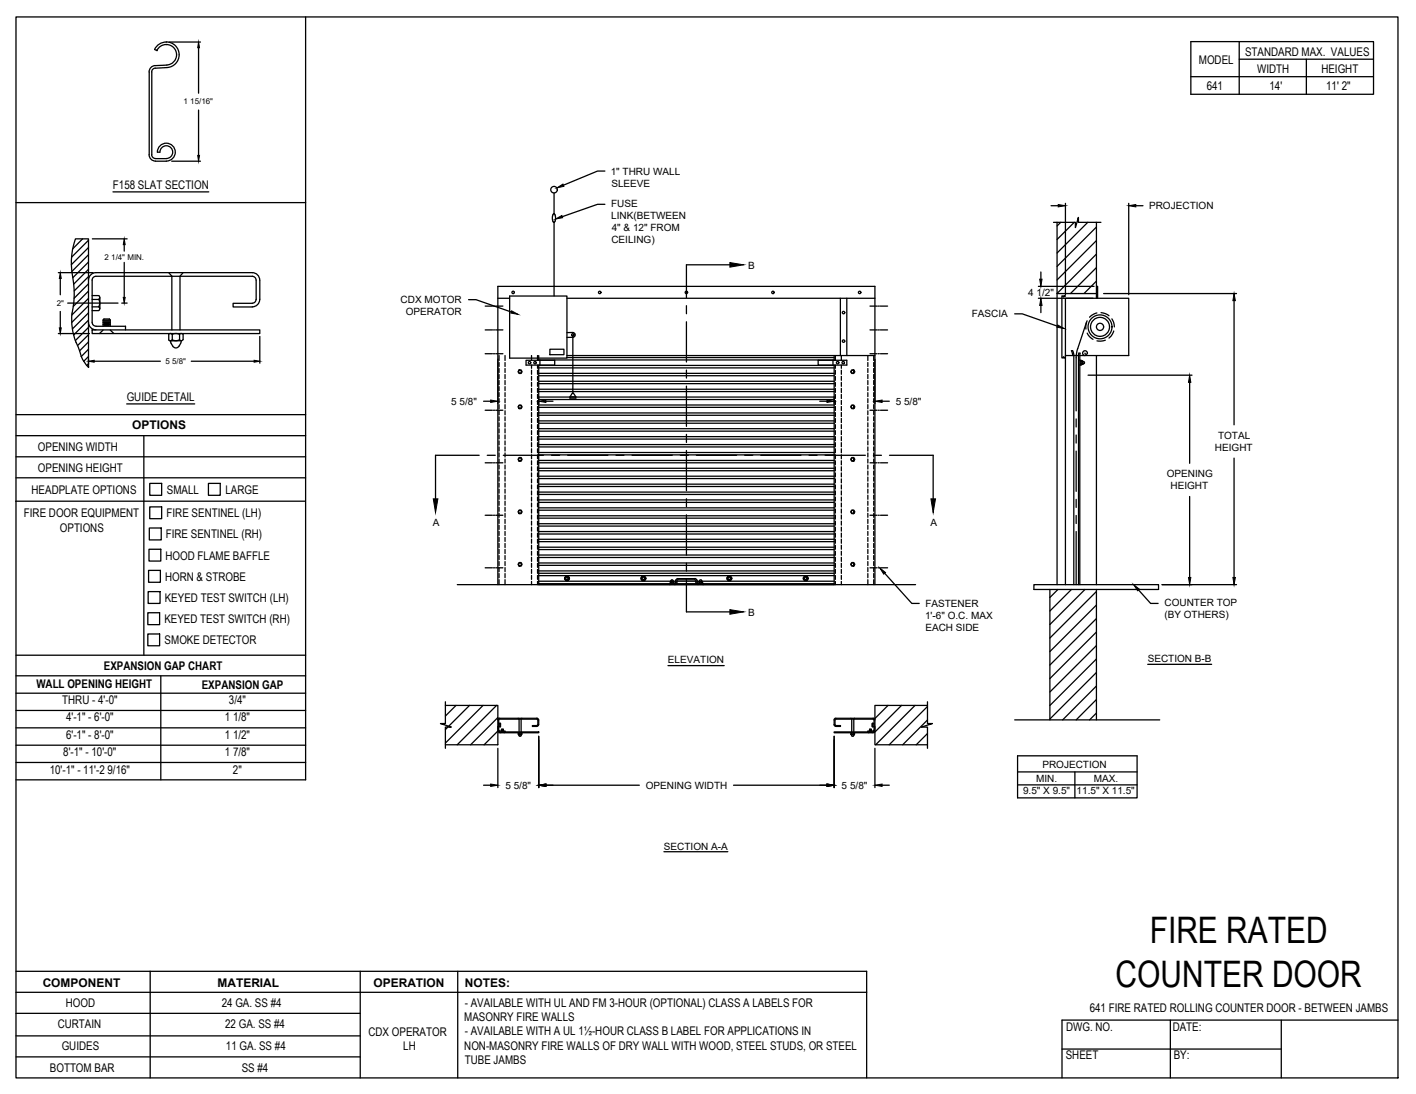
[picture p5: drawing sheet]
<svg xmlns="http://www.w3.org/2000/svg" width="279mm" height="216mm" viewBox="0 0 279 216" stroke-linecap="round" stroke-linejoin="round" font-family="sans-serif">
<!-- layer: ANNOTATIONS -->
<g fill="none" stroke="#000" stroke-width=".25">
<path d="M33.4 8.3h6.2M39.2 9.4v9M33.9 31.8h5.7M39.2 21.7v9M119.4 33.8h-1.5l-6.7 2.8M11.5 53.8h6.9M11.9 54.9v3.3M13.4 59.8h9.9M18.2 47.1h6.9M24 59.8h1.1M24.5 48.3v1.3M24.5 51.8v6.9"/>
<path d="M92.5 59.1h1.4l7 2.5M119.4 40.3h-1.5l-6.9 2.5M204.9 58.9h10.7M204.9 56.5h11M205.4 53.7v1.4M207.4 40.6h1.4M210.2 40.1v18.1M217.8 57.9h26.2M222.7 40.1v18.1M224.1 40.6h1.4M243.5 59.3v24.5M11.5 65.8h6.2"/>
<path d="M11.9 61.5v3.2M17.5 70.9v1M18.6 71.3h13M37.7 71.3h12.4M51.3 66.4v5.3M95.4 79.2h1.4M98.2 70.9v8.8M106.3 78.3v1.4M107.7 79.2h1.4M161.8 79.2h1.4M164.6 78.3v1.4M172.6 70.9v8.8"/>
<path d="M174.1 79.2h1.4M200.2 61.9h1.5l6.9 2.5M205.4 60.3v1.4M214.7 74h20.5M234.7 75.5v15.9M234.7 98v16M243.5 90.4v23.6M174.6 113.1l5.3 6h1.5M224.6 116.4l2.4 2.7h1.5M229.3 115.4h14.7M131.8 131.4h11.1M226.5 131.1h12.6"/>
<path d="M95.4 155h1.4M98.2 147.7v7.7M106.3 145.3v10.1M107.7 155h18.5M144.7 155h18.5M164.6 145.3v10.1M172.6 147.7v7.7M174.1 155h1.4M200.8 149.2h23.6v8.3h-23.6zM200.8 152.3h23.6M200.8 154.9h23.6M212.1 152.3v5.2"/>
<path d="M131 168.1h12.6"/>
</g>
<!-- layer: SECTION CUTS -->
<g fill="none" stroke="#000" stroke-width=".25">
<path d="M144 52.3h-8.6v6.4M135.4 60.3v1.6M135.4 63.5v7.9M135.4 73v1.6M135.4 76.2v7.9M94.6 89.9h-8.7v8.5M96.1 89.9h1.6M99.3 89.9h8M108.8 89.9h1.6M112 89.9h8M121.5 89.9h1.6M124.7 89.9h8"/>
<path d="M134.2 89.9h1.6M135.4 85.7v1.6M135.4 88.9v7.9M135.4 98.4v1.6M137.4 89.9h8M146.9 89.9h1.6M150.1 89.9h8M159.6 89.9h1.6M162.8 89.9h8M172.3 89.9h1.6M175.5 89.9h8.6v8.5M135.4 101.6v7.9"/>
<path d="M135.4 111.1v1.6M135.4 114.3v6.5h8.6"/>
</g>
<path d="M144 51.8l2.7 .5-2.7 .4zM85.5 98.4h.9l-.5 2.8zM183.7 98.4h.9l-.5 2.8zM144 120.3l2.7 .5-2.7 .4z" fill="#000" stroke="#000" stroke-width=".2"/>
<!-- layer: CDX OPERATOR LH -->
<g fill="none" stroke="#000" stroke-width=".25">
<path d="M109.3 38.1v4.1M98.2 58.9h2.4M100.6 58.4h11.3v12.3h-11.3zM109 43.4l.2 .5 .2-.1M109.3 43.9v14.5M109.4 42.2a.32 .32 0 0 0-.4 .1 .32 .32 0 0 0 0 .4v.7M109.4 42.2l.2 .5v.7M109.6 43.4l-.2 .5M111.9 58.9h60.7M165.8 58.9v11.3M167.1 58.9v11.3M207.9 43.9h4.3v1l.6-2v1h4.4"/>
<path d="M208.6 43.9v71.5M209.3 43.9l-.7 .7M209.8 58.6l.4-.2h-.7v12.2h.7l-.4-.2M212 43.9l-3.4 3.4M212.8 43.1h-.1M214.6 43.9l-6 6M216.3 56.5h.3v2.4M216.3 43.9v15M216.3 44.8l-7.7 7.8M216.3 47.5l-7.7 7.7M216.3 50.1l-7.7 7.8h7.7M216.3 52.8l-5.1 5.1"/>
<path d="M216.3 55.5l-2.4 2.4M95.7 65.1h1.5M95.7 69.8h1.5M95.7 60.4h1.5M97.4 69.8h.2M97.4 65.1h.2M97.4 60.4h.2M97.8 65.1h1.4M97.8 60.4h1.4M97.8 69.8h1.4M98.5 70.2v.9M98.5 71.5v.8"/>
<path d="M98.5 72.7v.8M98.5 73.9v.8M98.5 75.1v.8M98.5 76.3v.8M98.5 77.5v.8M98.5 78.7v.8M98.5 79.9v.8M99.7 70.2v.9M99.7 71.5v.8M99.7 72.7v.8M99.7 73.9v.8M99.7 75.1v.8"/>
<path d="M99.7 76.3v.8M99.7 77.5v.8M99.7 78.7v.8M99.7 79.9v.8M102.4 79.9h.4l.2 .4-.2 .3h-.4l-.2-.3zM102.4 73h.4l.2 .4-.2 .3h-.4l-.2-.3zM103.8 71.1h5.7v1h-5.7zM104.9 70.2v.9M104.9 72.1v.6M104.9 73.1v.8M104.9 74.3v.8M104.9 75.5v.7"/>
<path d="M104.9 76.6v.8M104.9 77.8v.8M104.9 79v.8M106.1 70.2v.9M106.1 72.1v.6M106.1 73.1v.8M106.1 74.3v.8M106.1 75.5v.7M106.1 76.6v.8M106.1 77.8v.8M106.1 79v.8M106.3 78.8h58.3"/>
<path d="M106.3 78.4h58.3M106.3 79.9h58.3M106.3 77.3h58.3M106.3 76.8h58.3M106.3 74.1h58.3M106.3 73.7h58.3M106.3 75.2h58.3M106.3 75.7h58.3M106.3 72.6h58.3M106.3 72.1h58.3M106.3 71h58.3M106.3 70.2v.9"/>
<path d="M106.3 72.1v43.3M106.5 71.1v1M108.5 68.9h2.8v1.1h-2.8zM111.9 65.6h1.1a.48 .48 0 0 1 .5 .5 .48 .48 0 0 1-.5 .5h-1.1M111.9 70.6h52.7M111.9 70.2h60.7M112.5 78.3h1.1v.3h-1.1zM112.5 78.3l.4-.7h.3l.4 .7M113 66.1v11.5M161.4 71.1h5.7v1h-5.7zM164.4 71.1v1M164.6 70.2v.9"/>
<path d="M164.6 72.1v43.3M164.8 70.2v.9M164.8 72.1v.6M164.8 73.1v.8M164.8 74.3v.8M164.8 75.5v.7M164.8 76.6v.8M164.8 77.8v.8M164.8 79v.8M166 70.2v.9M166 72.1v.6M166 73.1v.8"/>
<path d="M166 74.3v.8M166 75.5v.7M166 76.6v.8M166 77.8v.8M166 79v.8M168.1 79.9h.4l.2 .4-.2 .3h-.4l-.2-.3zM168.1 73h.4l.2 .4-.2 .3h-.4l-.2-.3zM171.2 70.2v.9M171.2 71.5v.8M171.2 72.7v.8M171.2 73.9v.8M171.2 75.1v.8"/>
<path d="M171.2 76.3v.8M171.2 77.5v.8M171.2 78.7v.8M171.2 79.9v.8M171.7 65.1h1.4M171.7 69.8h1.4M171.7 60.4h1.4M172.4 70.2v.9M172.4 71.5v.8M172.4 72.7v.8M172.4 73.9v.8M172.4 75.1v.8"/>
<path d="M172.4 76.3v.8M172.4 77.5v.8M172.4 78.7v.8M172.4 79.9v.8M173.3 65.1h.2M173.3 69.8h.2M173.3 60.4h.2M173.7 65.1h1.4M173.7 60.4h1.4M173.7 69.8h1.4M210.2 70.2h2.6M211.6 70.2l-.2-1a.61 .61 0 0 1 .5 .7v45.5"/>
<path d="M212.8 70.2l.1-.5h.2v.5M212.8 70.2v45.2M213.1 70.2h9.6v-11.3h-12.5v56.5M213.1 71.1h.2v1h-.2M213.1 70.2v45.2M213.3 71.3h.3l-.3 .1zM213.3 71.4v.3M213.3 71.7v.2h.3v-.2M213.6 71.4v.3l-.3 .1M213.8 71.3h-.2v.6M213.8 71.4l.2 .3-.4 .1M214.1 69.7l.2 .2h.2a.47 .47 0 0 0-.3-.7 .47 .47 0 0 0-.6 .5 .47 .47 0 0 0 .5 .5"/>
<path d="M214.4 63.6l-2 6.3-.1 11.2M214.5 63.3l-.3 1 .1 .6M214.5 65.7l.5 .8 .7 .5M216.3 70.2v45.2M216.4 61.8l-.6 .2-.8 .6M217.3 61.7l.8 .2 .7 .4M218.1 67.1l-.9 .2h-.7M219.4 62.9l.3 .7 .2 .9M219.8 65.3l-.5 1-.5 .4M95.7 91.3h1.5M95.7 81h1.5M97.4 91.3h.2"/>
<path d="M97.4 81h.2M97.8 91.3h1.4M97.8 81h1.4M98.5 81.1v.8M98.5 82.3v.7M98.5 83.4v.8M98.5 84.6v.8M98.5 85.8v.8M98.5 87v.8M98.5 88.2v.8M98.5 89.4v.8M98.5 90.6v.8"/>
<path d="M98.5 91.8v.8M98.5 93v.8M98.5 94.1v.9M98.5 95.4v.7M98.5 96.5v.8M98.5 97.7v.8M98.5 98.9v.8M99.7 81.1v.8M99.7 82.3v.7M99.7 83.4v.8M99.7 84.6v.8M99.7 85.8v.8"/>
<path d="M99.7 87v.8M99.7 88.2v.8M99.7 89.4v.8M99.7 90.6v.8M99.7 91.8v.8M99.7 93v.8M99.7 94.1v.9M99.7 95.4v.7M99.7 96.5v.8M99.7 97.7v.8M99.7 98.9v.8M102.4 90.3h.4l.2 .4-.2 .3h-.4l-.2-.3z"/>
<path d="M104.9 80.2v.8M104.9 81.4v.8M104.9 82.6v.8M104.9 83.8v.8M104.9 85v.8M104.9 86.2v.8M104.9 87.4v.8M104.9 88.6v.7M104.9 89.7v.8M104.9 90.9v.8M104.9 92.1v.8M104.9 93.3v.8"/>
<path d="M104.9 94.5v.8M104.9 95.7v.8M104.9 96.9v.8M104.9 98.1v.8M104.9 99.3v.8M106.1 80.2v.8M106.1 81.4v.8M106.1 82.6v.8M106.1 83.8v.8M106.1 85v.8M106.1 86.2v.8M106.1 87.4v.8"/>
<path d="M106.1 88.6v.7M106.1 89.7v.8M106.1 90.9v.8M106.1 92.1v.8M106.1 93.3v.8M106.1 94.5v.8M106.1 95.7v.8M106.1 96.9v.8M106.1 98.1v.8M106.1 99.3v.8M106.3 99.1h58.3M106.3 98.7h58.3"/>
<path d="M106.3 96h58.3M106.3 95.5h58.3M106.3 97.1h58.3M106.3 97.6h58.3M106.3 92.9h58.3M106.3 92.4h58.3M106.3 94h58.3M106.3 94.4h58.3M106.3 89.8h58.3M106.3 89.3h58.3M106.3 90.9h58.3M106.3 91.3h58.3"/>
<path d="M106.3 88.2h58.3M106.3 87.7h58.3M106.3 85.1h58.3M106.3 84.6h58.3M106.3 86.2h58.3M106.3 86.7h58.3M106.3 82h58.3M106.3 81.5h58.3M106.3 83.1h58.3M106.3 83.5h58.3M106.3 80.4h58.3M164.8 80.2v.8"/>
<path d="M164.8 81.4v.8M164.8 82.6v.8M164.8 83.8v.8M164.8 85v.8M164.8 86.2v.8M164.8 87.4v.8M164.8 88.6v.7M164.8 89.7v.8M164.8 90.9v.8M164.8 92.1v.8M164.8 93.3v.8M164.8 94.5v.8"/>
<path d="M164.8 95.7v.8M164.8 96.9v.8M164.8 98.1v.8M164.8 99.3v.8M166 80.2v.8M166 81.4v.8M166 82.6v.8M166 83.8v.8M166 85v.8M166 86.2v.8M166 87.4v.8M166 88.6v.7"/>
<path d="M166 89.7v.8M166 90.9v.8M166 92.1v.8M166 93.3v.8M166 94.5v.8M166 95.7v.8M166 96.9v.8M166 98.1v.8M166 99.3v.8M168.1 90.3h.4l.2 .4-.2 .3h-.4l-.2-.3zM171.2 81.1v.8M171.2 82.3v.7"/>
<path d="M171.2 83.4v.8M171.2 84.6v.8M171.2 85.8v.8M171.2 87v.8M171.2 88.2v.8M171.2 89.4v.8M171.2 90.6v.8M171.2 91.8v.8M171.2 93v.8M171.2 94.1v.9M171.2 95.4v.7M171.2 96.5v.8"/>
<path d="M171.2 97.7v.8M171.2 98.9v.8M171.7 91.3h1.4M171.7 81h1.4M172.4 81.1v.8M172.4 82.3v.7M172.4 83.4v.8M172.4 84.6v.8M172.4 85.8v.8M172.4 87v.8M172.4 88.2v.8M172.4 89.4v.8"/>
<path d="M172.4 90.6v.8M172.4 91.8v.8M172.4 93v.8M172.4 94.1v.9M172.4 95.4v.7M172.4 96.5v.8M172.4 97.7v.8M172.4 98.9v.8M173.3 91.3h.2M173.3 81h.2M173.7 91.3h1.4M173.7 81h1.4"/>
<path d="M212.3 82.7v1.6M212.3 85.9v1.5M212.3 89v8M212.3 98.6v1.5M90.2 115.4h90.5M95.7 101.7h1.5M95.7 112.1h1.5M97.4 101.7h.2M97.4 112.1h.2M97.8 101.7h1.4M97.8 112.1h1.4M98.2 115.4v-58.9h74.4v58.9"/>
<path d="M98.5 100.1v.8M98.5 101.3v.8M98.5 102.5v.8M98.5 103.7v.8M98.5 104.9v.8M98.5 106.1v.7M98.5 107.3v.8M98.5 108.4v.8M98.5 109.6v.8M98.5 110.8v.8M98.5 112v.8M98.5 113.2v.8"/>
<path d="M98.5 114.4v1M99.7 100.1v.8M99.7 101.3v.8M99.7 102.5v.8M99.7 103.7v.8M99.7 104.9v.8M99.7 106.1v.7M99.7 107.3v.8M99.7 108.4v.8M99.7 109.6v.8M99.7 110.8v.8M99.7 112v.8"/>
<path d="M99.7 113.2v.8M99.7 114.4v1M102.4 111h.4l.2 .4-.2 .3h-.4l-.2-.3zM102.4 100.7h.4l.2 .3-.2 .4h-.4l-.2-.4zM104.9 100.5v.8M104.9 101.6v.8M104.9 102.8v.8M104.9 104v.8M104.9 105.2v.8M104.9 106.4v.8M104.9 107.6v.8M104.9 108.8v.8"/>
<path d="M104.9 110v.8M104.9 111.2v.8M104.9 112.4v.8M104.9 113.6v.7M104.9 114.7v.7M106.1 100.5v.8M106.1 101.6v.8M106.1 102.8v.8M106.1 104v.8M106.1 105.2v.8M106.1 106.4v.8M106.1 107.6v.8"/>
<path d="M106.1 108.8v.8M106.1 110v.8M106.1 111.2v.8M106.1 112.4v.8M106.1 113.6v.7M106.1 114.7v.7M106.3 110h58.3M106.3 109.5h58.3M106.3 102.3h58.3M106.3 101.8h58.3M106.3 100.2h58.3M106.3 100.7h58.3"/>
<path d="M106.3 105.4h58.3M106.3 104.9h58.3M106.3 103.4h58.3M106.3 103.8h58.3M106.3 108.5h58.3M106.3 108h58.3M106.3 106.4h58.3M106.3 106.9h58.3M106.3 115.2h58.3M106.3 113.6h58.3M106.3 114.7h26.1M106.3 111.6h58.3"/>
<path d="M106.3 111.1h58.3M106.3 113.1h58.3M106.3 112.7h58.3M111.7 113.7h.4l.3 .5-.3 .4h-.4l-.3-.4zM126.7 113.7h.5l.2 .5-.2 .4h-.5l-.2-.4zM132.4 114.6l-.1 .2h.6M132.4 114.7l.2-.3 .3 .4M132.4 114.8h.4M132.4 114.8h-.1v.3h.1M132.4 114.8v.3h.4M132.8 114.8v.3M132.9 114.7h.4"/>
<path d="M133 114.8h-.2M133 114.8v.3h-.2M133.3 114.6l.1-.2 .4-.2h3.3a.52 .52 0 0 1 .5 .7M133.3 114.7v.4h-1.2v.3M133.6 114.7a.54 .54 0 0 1-.5 .7M133.6 114.7h3.7M133.8 114.4l-.3 .2M133.8 114.4h3.3M137.1 114.4l.2 .3a.51 .51 0 0 0 .5 .7M137.5 114.9l.3 .2h.9v.3M137.6 114.7h.4M138.1 114.8h.5v.3h-.5"/>
<path d="M138.1 114.8h-.2v.3h.2M138.1 114.8v.3M138.1 114.5h.2l.2 .2M138.1 114.5l-.1 .3M138.5 114.8v.3M138.5 114.7v.1h-.5M138.5 114.7h26.1M143.7 113.7h.4l.3 .5-.3 .4h-.4l-.3-.4zM158.8 113.7h.4l.2 .5-.2 .4h-.4l-.3-.4zM164.8 100.5v.8M164.8 101.6v.8M164.8 102.8v.8"/>
<path d="M164.8 104v.8M164.8 105.2v.8M164.8 106.4v.8M164.8 107.6v.8M164.8 108.8v.8M164.8 110v.8M164.8 111.2v.8M164.8 112.4v.8M164.8 113.6v.7M164.8 114.7v.7M166 100.5v.8M166 101.6v.8"/>
<path d="M166 102.8v.8M166 104v.8M166 105.2v.8M166 106.4v.8M166 107.6v.8M166 108.8v.8M166 110v.8M166 111.2v.8M166 112.4v.8M166 113.6v.7M166 114.7v.7M168.1 111h.4l.2 .4-.2 .3h-.4l-.2-.3z"/>
<path d="M168.1 100.7h.4l.2 .3-.2 .4h-.4l-.2-.4zM171.2 100.1v.8M171.2 101.3v.8M171.2 102.5v.8M171.2 103.7v.8M171.2 104.9v.8M171.2 106.1v.7M171.2 107.3v.8M171.2 108.4v.8M171.2 109.6v.8M171.2 110.8v.8M171.2 112v.8"/>
<path d="M171.2 113.2v.8M171.2 114.4v1M171.7 101.7h1.4M171.7 112.1h1.4M172.4 100.1v.8M172.4 101.3v.8M172.4 102.5v.8M172.4 103.7v.8M172.4 104.9v.8M172.4 106.1v.7M172.4 107.3v.8M172.4 108.4v.8"/>
<path d="M172.4 109.6v.8M172.4 110.8v.8M172.4 112v.8M172.4 113.2v.8M172.4 114.4v1M173.3 101.7h.2M173.3 112.1h.2M173.7 101.7h1.4M173.7 112.1h1.4M204 115.4h24.6v.9h-24.6zM207.2 116.3v25.8M208.7 116.3l-1.5 1.6"/>
<path d="M211.4 116.3l-4.2 4.3M212.3 101.7v1.6M212.3 104.9v10.5M214.1 116.3l-6.9 7M216.3 116.7l-9.1 9.2M216.3 119.4l-9.1 9.2M216.3 116.3v25.8M87.9 139.2h10.3v7.8h-10.3M87.9 138.5v4.3h-1l2.1 .7h-1.1v4.2M90 139.2l-2.1 2.1M92.6 139.2l-4.1 4.1M95.3 139.2l-7.4 7.4"/>
<path d="M98 139.2l-7.8 7.8M175.2 139.2l-2.6 2.6M177.9 139.2l-5.3 5.3M180.6 139.2l-7.8 7.8M183 139.2h-10.4v7.8h10.4M183 138.5v4.3h1l-2.2 .7h1.2v4.2M183 139.4l-7.5 7.6M216.3 122.1l-9.1 9.2M216.3 124.7l-9.1 9.2M216.3 127.4l-9.1 9.2M216.3 130l-9.1 9.2M216.3 132.7l-9.1 9.2"/>
<path d="M216.3 135.4l-6.6 6.7M216.3 138l-4 4.1M88.4 143.5l-.5 .5M98.2 143.4v.5M98.2 141.6l-5.3 5.4M98.2 144.3l-2.7 2.7M98.2 146.9v.1M98.2 144.1l.4 .3M98.4 142.7h.3M98.4 142.9h.3M98.4 143.3h.3M98.4 144.4h7.9v.2h-7.9z"/>
<path d="M98.6 141.7l-.4 .4M98.6 141.9l-.2 .2v2l.2 .2M98.6 144.3h1.1v.1M98.6 141.8h7.3M98.6 141.9h7.3M98.7 142.9v.5h-.3M98.7 142.7v.2M98.8 142.8v.6M99 144.3v-.4l.3 .1v.3M99 144.2h.3M99 144.1h.3M99 144h.3"/>
<path d="M99 144.4l-.2 .2M99.3 144.4l.2 .2M102.3 144.9l.1-.3v.3M102.3 141.8l.1 .1v2.5M102.4 145.1l.1 .2 .3-.1M102.4 144.7h.4M102.4 144.9h-.1M102.8 144.6h.2v.3M102.8 144.7v.2M102.9 145l-.1 .2M102.9 145h-.6l.1 .1M103 144.9h-.6"/>
<path d="M103 141.8l-.2 .1v2.5M105.9 141.7l.4 .4M105.9 141.9l.2 .2v.9l-.2 .2M105.9 143.2h-.8v.2h.8M106.3 143l-.4 .3M106.3 142.1v.9M164.6 143l.1 .3 1.1 .1v-.2h-.9M164.6 144.4h7.9v.2h-7.9zM164.6 142.1v.9M164.9 141.7l-.3 .4M164.9 143.2l-.2-.2 .1-.9 .1-.2h7.4l.2 .2v2l-.2 .2M164.9 141.8h7.4"/>
<path d="M167.9 144.6h.2M167.9 141.8l.2 .1v2.5M167.9 144.7v.2M168.1 144.7l.5-.1v.3M168.1 144.7v.2M168.4 144.7v.2M168.5 145.1v-.1h-.5l.1 .2M168.5 145.1l-.2 .2-.2-.1M168.6 144.9h-.7M168.6 141.8l-.1 .1v2.5M171.6 144.2h.3M171.6 144.1h.3"/>
<path d="M171.6 144h.3M171.6 144.3v-.4l.3 .1v.3M171.6 144.4l-.2 .2M171.9 144.4l.2 .2M172.1 142.8v.6M172.2 142.9l-.1 .5h.4M172.2 142.7v.2M172.2 142.7h.3M172.2 142.9h.3M172.2 143.3h.3M172.3 141.7l.3 .4M172.3 144.3h-1.1v.1"/>
<path d="M172.6 144.1l-.3 .3M172.6 143.4v.5M183 142.1l-4.9 4.9M183 144.8l-2.2 2.2M200.2 142.1h28.6M216.3 140.7l-1.3 1.4"/>
<circle cx="109.3" cy="37.4" r=".65"/>
<circle cx="101.3" cy="57.7" r=".24"/>
<circle cx="118.3" cy="57.7" r=".24"/>
<circle cx="135.4" cy="57.7" r=".24"/>
<circle cx="152.5" cy="57.7" r=".24"/>
<circle cx="169.6" cy="57.7" r=".24"/>
<circle cx="102.6" cy="73.4" r=".29"/>
<circle cx="104.5" cy="71.6" r=".24"/>
<circle cx="105.6" cy="71.6" r=".24"/>
<circle cx="113" cy="66.1" r=".24"/>
<circle cx="165.3" cy="71.6" r=".24"/>
<circle cx="166.4" cy="71.6" r=".24"/>
<circle cx="166.4" cy="61.7" r=".24"/>
<circle cx="166.4" cy="67.3" r=".24"/>
<circle cx="168.2" cy="73.4" r=".29"/>
<circle cx="217.1" cy="64.5" r="1.87"/>
<circle cx="217.1" cy="64.5" r="2.36"/>
<circle cx="217.1" cy="64.5" r=".71"/>
<circle cx="102.6" cy="80.3" r=".29"/>
<circle cx="102.6" cy="90.6" r=".29"/>
<circle cx="168.2" cy="80.3" r=".29"/>
<circle cx="168.2" cy="90.6" r=".29"/>
<circle cx="102.6" cy="111.4" r=".29"/>
<circle cx="102.6" cy="101" r=".29"/>
<circle cx="111.9" cy="114.1" r=".48"/>
<circle cx="111.9" cy="114.1" r=".24"/>
<circle cx="126.9" cy="114.1" r=".48"/>
<circle cx="126.9" cy="114.1" r=".24"/>
<circle cx="143.9" cy="114.1" r=".48"/>
<circle cx="143.9" cy="114.1" r=".24"/>
<circle cx="159" cy="114.1" r=".48"/>
<circle cx="159" cy="114.1" r=".24"/>
<circle cx="168.2" cy="111.4" r=".29"/>
<circle cx="168.2" cy="101" r=".29"/>
</g>
<!-- layer: ANNOTATIONS -->
<g fill="#000" stroke="#000" stroke-width=".2">
<path d="M39.2 8.3l.2 1.1h-.4zM39 30.7h.4l-.2 1.1zM109.9 37.1l1.2-.8 .2 .5zM11.9 53.8l.2 1.1h-.4zM24.3 58.7h.4l-.2 1.1zM24.5 47.1l.2 1.2h-.4zM109.6 43.2l1.3-.7 .1 .5zM205.1 55.1h.5l-.2 1.4zM208.8 40.4l1.4 .2-1.4 .2zM222.7 40.6l1.4-.2v.4zM243.5 57.9l.3 1.4h-.5zM11.7 64.7h.4l-.2 1.1z"/>
<path d="M17.5 71.3l1.1-.2v.4zM50.1 71.1l1.2 .2-1.2 .2zM96.8 79l1.4 .2-1.4 .2zM100.9 61.3l1.3 .7-1.4-.2zM106.3 79.2l1.4-.2v.4zM163.2 79l1.4 .2-1.4 .2zM172.6 79.2l1.5-.2v.4zM205.4 58.9l.2 1.4h-.5zM208.7 64.1l1.3 .7-1.4-.2zM234.7 74l.3 1.5h-.5zM173.6 112.1l1.1 .9-.3 .3zM223.7 115.4l1.1 .9-.3 .3z"/>
<path d="M234.5 114h.5l-.3 1.4zM243.3 114h.5l-.3 1.4zM96.8 154.7l1.4 .3-1.4 .2zM106.3 155l1.4-.3v.5zM163.2 154.7l1.4 .3-1.4 .2zM172.6 155l1.5-.3v.5z"/>
</g>
<!-- layer: CDX OPERATOR LH -->
<path d="M213.3 72.1h.1" fill="none" stroke="#000" stroke-width=".2"/>
<!-- layer: DETAILS -->
<g fill="none" stroke="#000" stroke-width=".25">
<path d="M29.4 14.2v16.3M30.5 9.8l.5 .2M30.6 12.9a1.26 1.26 0 0 0-1.2 1.3M30.6 13.4a.75 .75 0 0 0-.7 .8l.1 16.3a.72 .72 0 0 0 .7 .8M31 10a2.03 2.03 0 0 1 3.5-.3 2.03 2.03 0 0 1-1.6 3.1M31 10h.1M32.8 8.3a2.53 2.53 0 0 0-2.3 1.5M32.8 8.3h.1M32.8 8.8h.1M32.8 8.3a2.53 2.53 0 0 1 2.5 2.4 2.53 2.53 0 0 1-2.3 2.6l-2.4 .2M32.9 12.8l-2.3 .2M29.4 30.5a1.26 1.26 0 0 0 1.3 1.3"/>
<path d="M30.7 31.3h2.1M30.7 31.8h2.1M32.8 31.3a1.26 1.26 0 0 0 1.3-1.3 1.26 1.26 0 0 0-1.3-1.2 1.26 1.26 0 0 0-1.2 1.2h-.5a1.77 1.77 0 0 1 1.7-1.7 1.77 1.77 0 0 1 1.8 1.7 1.77 1.77 0 0 1-1.8 1.8M16.3 47.1l-1.9 2M17.5 58.9l-3.3 3.3M17.5 57.4l-3 3.1M17.5 56l-2.9 2.9M17.5 54.6l-2.9 2.8M17.5 53.1l-3 3M17.5 51.7l-3.1 3.1M17.5 50.3l-3.3 3.3M17.5 48.9l-3.4 3.3"/>
<path d="M17.5 47.4l-3.4 3.4M17.5 55.3a1.47 1.47 0 0 1 1.4-1.5h30.9a1.5 1.5 0 0 1 1.5 1.5l-.1 3.8a1.5 1.5 0 0 1-1.4 1.5h-3.8v-.7l3.8-.1a.75 .75 0 0 0 .7-.7M18.2 58.3h1.3l.2 .4-.2 .4M18.2 59.1h1.3M19.5 59.1a1.34 1.34 0 0 1 0 1.4l.2 .4-.2 .4M19.7 58.7v2.2M33.3 53.8l.6 .7v10.6M36.1 53.8l-.6 .7v10.6M50.5 55.3a.75 .75 0 0 0-.7-.8h-30.9a.75 .75 0 0 0-.7 .8v8.3M50.5 55.3v3.8M15 67.5a11.7 11.7 0 0 1-.6-6.9 19.5 19.5 0 0 0-.2-7 14.4 14.4 0 0 1 .7-6.5h2.6v25.4M15 67.6l1 2.8"/>
<path d="M17.5 68.9l-1.5 1.5 .8 1.3 .7 .8M17.5 72.5h.1M17.5 71.8l-.4 .3M17.5 70.4l-1 .9M17.5 67.5l-1.8 1.7M17.5 66.1l-2.2 2.1M17.5 64.6l-2.6 2.6M17.5 63.2l-3 2.9M17.5 61.7l-3.2 3.2M17.5 60.3l-3.3 3.3M17.5 63.6a1.47 1.47 0 0 0 1.4 1.5M18.2 65.1h33.1v.7h-33.1z"/>
<path d="M18.2 61.3h1.3M18.2 60.6h1.3M18.2 63.6a.75 .75 0 0 0 .7 .8h5.9v.7M20.3 64.4v-1.3l.2-.2h1.1l.2 .2v1.3M20.3 64h1.5M20.3 63.7h1.5M20.3 63.3h1.5M20.3 65.2l-.7 .6M20.5 64.2h1.1M20.5 63.9h1.1M20.5 63.5h1.1M20.5 63.1h1.1"/>
<path d="M21.8 65.2l.7 .6M33.3 66a.43 .43 0 0 1 .7 0M33.3 66v1.1M33.6 67.2l.2 .5M33.8 67.8l.3 .5a.71 .71 0 0 0 1.2 0l.3-.5M34 67.1a1.43 1.43 0 0 0 1.4 0M34 66a1.43 1.43 0 0 1 1.4 0M34 67l-.4 .3-.3-.2M34 66v1.1M35.4 66l.4-.2 .3 .2M35.4 66v1M35.8 67.2l-.2 .6"/>
<path d="M35.8 67.2l-2.2 .1M36.1 67l-.3 .2-.4-.2M36.1 66v1"/>
</g>
<path d="M17.5 65.8h.1" fill="none" stroke="#000" stroke-width=".2"/>
<!-- layer: TITLE BLOCK -->
<g fill="none" stroke="#000" stroke-width=".25">
<path d="M3.2 3.3h272.6v209.4h-272.6zM60.3 3.3v150.6h-57.1M235 8.2h36v10.4h-36zM235 15.1h36M244.5 11.7h26.5M244.5 8.2v10.4M3.2 40h57.1M22.3 37.9h18.9M25 79.7h13.4M3.1 98.9h57.1M3.2 90.1h57.1M3.2 94.3h57.1"/>
<path d="M3.2 86h57.1M3.2 81.8h57.1M28.4 86v43.3M29.5 95.4h2.4v2.3h-2.4zM41.1 95.4h2.4v2.3h-2.4zM29.2 116.8h2.4v2.3h-2.4zM29.3 112.6h2.3v2.3h-2.3zM29.4 108.4h2.3v2.3h-2.3zM29.5 104.2h2.3v2.4h-2.3zM29.5 100h2.4v2.4h-2.4zM3.2 129.3h57.1M3.2 133.4h57.1"/>
<path d="M3.2 136.8h57.1M29.2 120.9h2.3v2.4h-2.3zM29.2 125.1h2.3v2.3h-2.3zM31.7 133.4v20.5M35.5 131.9h.1M3.2 140.2h57.1M3.2 143.6h57.1M3.2 147.1h57.1M3.2 150.5h57.1M3.2 200h67.9M3.2 195.8h167.8M3.2 191.7h167.8v21"/>
<path d="M29.6 191.7v21M71.1 191.7v21M90.3 191.7v21M3.2 208.6h67.9M3.2 204.4h67.9M209.6 207h43.2M230.9 201.3v11.4M252.8 201.3v11.4M275.8 201.3h-66.2v11.4"/>
</g>
<!-- layer: 0 -->
<path d="M257.8 11.7v6.9" fill="none" stroke="#000" stroke-width=".25"/>
<g font-size="7.2">
<text x="226.9" y="186.2">FIRE RATED</text>
<text x="220.1" y="194.8">COUNTER DOOR</text>
</g>
<g font-size="2.4">
<text x="245.7" y="11.1">STANDARD MAX. VALUES</text>
<text x="236.6" y="12.7">MODEL</text>
<text x="238.1" y="17.8">641</text>
<text x="248.1" y="14.4">WIDTH</text>
<text x="250.5" y="17.8">14'</text>
<text x="260.7" y="14.4">HEIGHT</text>
<text x="261.7" y="17.8">11' 2&quot;</text>
<text x="22.3" y="37.4">F158 SLAT SECTION</text>
<text x="25" y="79.2">GUIDE DETAIL</text>
<text x="7.5" y="89">OPENING WIDTH</text>
<text x="26.1" y="84.7">OPTIONS</text>
<text x="7.5" y="93.1">OPENING HEIGHT</text>
<text x="6.2" y="97.4">HEADPLATE OPTIONS</text>
<text x="32.9" y="97.5">SMALL</text>
<text x="44.5" y="97.5">LARGE</text>
<text x="4.7" y="102.1">FIRE DOOR EQUIPMENT</text>
<text x="11.8" y="104.9">OPTIONS</text>
<text x="32.7" y="106.3">FIRE SENTINEL (RH)</text>
<text x="32.9" y="102.1">FIRE SENTINEL (LH)</text>
<text x="32.7" y="110.4">HOOD FLAME BAFFLE</text>
<text x="32.5" y="118.8">KEYED TEST SWITCH (LH)</text>
<text x="32.6" y="114.6">HORN &amp; STROBE</text>
<text x="32.4" y="123">KEYED TEST SWITCH (RH)</text>
<text x="32.5" y="127.1">SMOKE DETECTOR</text>
<text x="7.2" y="135.8">WALL OPENING HEIGHT</text>
<text x="20.5" y="132.3">EXPANSION GAP CHART</text>
<text x="39.8" y="136">EXPANSION GAP</text>
<text x="12.3" y="139">THRU - 4'-0&quot;</text>
<text x="13" y="142.3">4'-1&quot; - 6'-0&quot;</text>
<text x="44.4" y="142.3">1 1/8&quot;</text>
<text x="45.2" y="138.9">3/4&quot;</text>
<text x="12.5" y="149.2">8'-1&quot; - 10'-0&quot;</text>
<text x="13" y="145.8">6'-1&quot; - 8'-0&quot;</text>
<text x="44.4" y="145.8">1 1/2&quot;</text>
<text x="44.4" y="149.2">1 7/8&quot;</text>
<text x="9.8" y="152.7">10'-1&quot; - 11'-2 9/16&quot;</text>
<text x="46" y="152.8">2&quot;</text>
<text x="8.4" y="194.7">COMPONENT</text>
<text x="42.9" y="194.7">MATERIAL</text>
<text x="73.7" y="194.7">OPERATION</text>
<text x="91.7" y="194.7">NOTES:</text>
<text x="11.4" y="202.8">CURTAIN</text>
<text x="13" y="198.8">HOOD</text>
<text x="43.8" y="198.6">24 GA. SS #4</text>
<text x="44.4" y="202.9">22 GA. SS #4</text>
<text x="91.6" y="201.5">MASONRY FIRE WALLS</text>
<text x="91.7" y="198.6">- AVAILABLE WITH UL AND FM 3-HOUR (OPTIONAL) CLASS A LABELS FOR</text>
<text x="210.4" y="203.6">DWG. NO.</text>
<text x="215" y="199.8">641 FIRE RATED ROLLING COUNTER DOOR - BETWEEN JAMBS</text>
<text x="231.4" y="203.4">DATE:</text>
<text x="12.2" y="207.3">GUIDES</text>
<text x="44.6" y="207.2">11 GA. SS #4</text>
<text x="72.7" y="204.5">CDX OPERATOR</text>
<text x="79.6" y="207.3">LH</text>
<text x="91.6" y="207.2">NON-MASONRY FIRE WALLS OF DRY WALL WITH WOOD, STEEL STUDS, OR STEEL</text>
<text x="91.7" y="204.3">- AVAILABLE WITH A UL 1½-HOUR CLASS B LABEL FOR APPLICATIONS IN</text>
<text x="210.3" y="209.1">SHEET</text>
<text x="231.6" y="209">BY:</text>
<text x="9.8" y="211.5">BOTTOM BAR</text>
<text x="47.7" y="211.6">SS #4</text>
<text x="91.7" y="210">TUBE JAMBS</text>
</g>
<g font-size="2">
<text x="120.5" y="34.5">1&quot; THRU WALL</text>
<text x="120.6" y="40.9">FUSE</text>
<text x="120.6" y="36.8">SLEEVE</text>
<text x="226.7" y="41.3">PROJECTION</text>
<text x="120.6" y="43.2">LINK(BETWEEN</text>
<text x="120.6" y="48">CEILING)</text>
<text x="120.7" y="45.6">4&quot; &amp; 12&quot; FROM</text>
<text x="147.6" y="53">B</text>
<text x="79.1" y="59.9">CDX MOTOR</text>
<text x="202.9" y="58.4">4 1/2&quot;</text>
<text x="80.1" y="62.2">OPERATOR</text>
<text x="191.7" y="62.7">FASCIA</text>
<text x="89" y="79.9">5 5/8&quot;</text>
<text x="176.7" y="79.9">5 5/8&quot;</text>
<text x="239.7" y="89">HEIGHT</text>
<text x="240.3" y="86.6">TOTAL</text>
<text x="230.2" y="94.2">OPENING</text>
<text x="230.9" y="96.6">HEIGHT</text>
<text x="85.4" y="103.8">A</text>
<text x="183.6" y="103.8">A</text>
<text x="182.6" y="119.8">FASTENER</text>
<text x="229.8" y="119.6">COUNTER TOP</text>
<text x="147.6" y="121.5">B</text>
<text x="182.5" y="122.2">1'-6&quot; O.C. MAX</text>
<text x="182.6" y="124.6">EACH SIDE</text>
<text x="229.7" y="122">(BY OTHERS)</text>
<text x="131.8" y="130.9">ELEVATION</text>
<text x="226.5" y="130.7">SECTION B-B</text>
<text x="99.7" y="155.7">5 5/8&quot;</text>
<text x="127.4" y="155.7">OPENING WIDTH</text>
<text x="166.1" y="155.7">5 5/8&quot;</text>
<text x="204.4" y="154.3">MIN.</text>
<text x="205.7" y="151.5">PROJECTION</text>
<text x="215.8" y="154.3">MAX.</text>
<text x="201.9" y="156.7">9.5&quot; X 9.5&quot;</text>
<text x="212.4" y="156.7">11.5&quot; X 11.5&quot;</text>
<text x="131" y="167.7">SECTION A-A</text>
</g>
<g font-size="1.6">
<text x="36.2" y="20.6">1 15/16&quot;</text>
<text x="20.6" y="51.2">2 1/4&quot; MIN.</text>
<text x="11.2" y="60.4">2&quot;</text>
<text x="32.7" y="71.8">5 5/8&quot;</text>
</g>
</svg>
